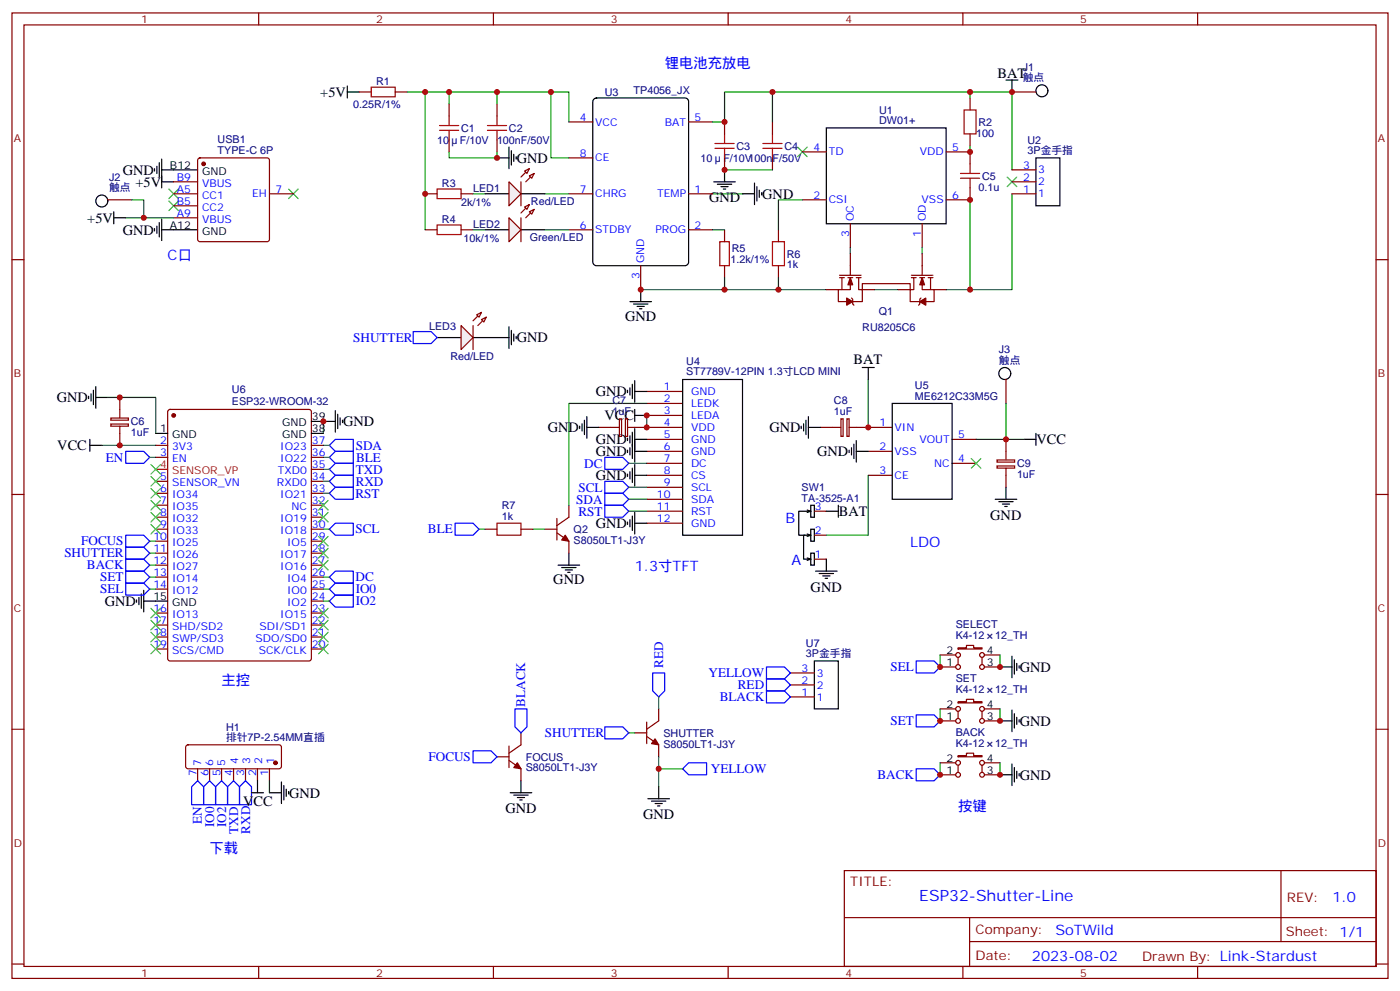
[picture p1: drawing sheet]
<svg xmlns="http://www.w3.org/2000/svg" width="412mm" height="292mm" viewBox="0 0 412 292" stroke-linecap="round" stroke-linejoin="round" font-family="sans-serif">
<g fill="none" stroke="#870000" stroke-width=".35">
<path d="M3.5 3.8h405.4v284.3h-405.4zM7.1 7.3h398.2v277.3h-398.2zM76.2 3.8v3.5M145.3 3.8v3.5M214.5 3.8v3.5M283.6 3.8v3.5M352.8 3.8v3.5M167.6 35.9h7M202.8 35.9h7.1M298.1 27.1h7.1M125.2 57.1h3.6M135.8 57.1h3.5"/>
<path d="M167.6 57.1h7M167.6 46.5h7M202.8 57.1h7.1M298.1 57.1h7.1M298.1 53.6h7.1M298.1 50h7.1M3.5 76.5h3.6M125.2 67.7h3.6M135.8 67.7h3.5M167.6 67.7h7M188.7 78.2v7.1M202.8 67.7h7.1"/>
<path d="M213.4 67.7v3.5M213.4 78.2v3.6M405.3 76.5h3.6M45.9 131.2h3.5M45.9 134.7h3.5M49.6 120.8l.5-.2h40.9l.7 .4v73l-.4 .6-41.2 .1-.7-.5v-72.9zM91.7 131.2h3.5M91.7 134.7h3.5M91.7 138.2h3.5M3.5 145.6h3.6M45.9 141.7h3.5M45.9 145.3h3.5"/>
<path d="M45.9 148.8h3.5M45.9 152.3h3.5M45.9 155.9h3.5M45.9 159.4h3.5M91.7 141.7h3.5M91.7 145.3h3.5M91.7 148.8h3.5M91.7 152.3h3.5M91.7 155.9h3.5M91.7 159.4h3.5M405.3 145.6h3.6M45.9 162.9h3.5"/>
<path d="M45.9 166.4h3.5M45.9 170h3.5M45.9 173.5h3.5M91.7 162.9h3.5M91.7 166.4h3.5M91.7 170h3.5M91.7 173.5h3.5M91.7 177h3.5M45.9 180.6h3.5M45.9 184.1h3.5M45.9 187.6h3.5M45.9 191.1h3.5"/>
<path d="M91.7 180.6h3.5M91.7 184.1h3.5M91.7 187.6h3.5M91.7 191.1h3.5M3.5 214.8h3.6M405.3 214.8h3.6M248.7 256.4h156.6v28.2h-156.6zM377.3 256.4v20.9M248.7 270.2h156.5M285.6 277.3h119.6M285.6 270.2v14.2M3.5 283.9h3.6"/>
<path d="M76.2 284.6v3.5M145.3 284.6v3.5M214.5 284.6v3.5M283.6 284.6v3.5M352.8 284.6v3.5M405.3 283.9h3.6"/>
</g>
<circle cx="51.2" cy="122.3" r=".53" fill="#870000" stroke="#870000" stroke-width=".35"/>
<g fill="none" stroke="#000" stroke-width=".35">
<path d="M102.3 27.1h3.5M102.3 25.3v3.6M174.9 29.3l.8-.4h26.1l.8 .4 .2 .6v47.3l-.4 .8-.6 .2h-26.1l-.9-.4-.2-.6v-47.3zM296.3 23.6h3.6M298.1 23.6v3.5M142.9 57.1h7M146.4 46.5h3.5M149.9 43.3v6.4M150.6 44.4v4.2M151.3 45.4v2.2M152 46.1v.7M153.5 57.1h7"/>
<path d="M210.3 53.6h6.3M211.3 54.3h4.2M212.4 55h2.1M213.1 55.7h.7M213.4 50v3.6M218.7 57.1h3.5M222.2 53.9v6.4M223 55v4.2M223.7 56v2.1M224.4 56.7v.7M305.2 46.5h7v14.1h-7zM26.1 116.7v.7"/>
<path d="M26.8 116v2.1M27.5 114.9v4.3M28.2 117.1h3.5M28.2 113.9v6.3M26.5 131.2h3.5M26.5 129.4v3.5M45.9 127.6h3.5M91.7 127.6h3.5M91.7 124.1h7.1M98.8 120.9v6.4M99.5 122v4.2M100.2 123v2.2"/>
<path d="M100.9 123.8v.7M40.2 176.7v.7M40.9 176v2.1M41.6 174.9v4.2M42.3 177h7.1M42.3 173.8v6.4"/>
<circle cx="306.9" cy="26.7" r="1.76"/>
</g>
<path d="M45.9 138.2h3.5" fill="none" stroke="#f00" stroke-width=".35"/>
<path d="M285.8 27.1h12.3v22.9M209.9 57.1h8.8M298.1 57.1v28.2h-12.3M209.9 67.7h3.5M213.4 81.8v3.5M95.2 124.1v3.5" fill="none" stroke="#008700" stroke-width=".35"/>
<path d="M234.9 43.3l2.9 2.8M237.8 43.3l-2.9 2.8M296.7 52.1l2.8 2.9M299.5 52.1l-2.8 2.9" fill="none" stroke="#3c3" stroke-width=".35"/>
<path d="M128.8 55.7h7v2.8h-7zM128.8 66.3h7v2.8h-7zM212 71.2h2.8v7h-2.8z" fill="none" stroke="#a10000" stroke-width=".35"/>
<path d="M149.9 53.6l3.6 3.5-3.6 3.5z" fill="#f0f0f0" stroke="#870000" stroke-width=".35"/>
<path d="M155.9 49.7l-2.4 2.4M157.3 51.1l-2.4 2.5" fill="none" stroke="#870000" stroke-width=".35"/>
<g fill="#f0f0f0" stroke="#870000" stroke-width=".35">
<path d="M155.9 51.8l1.4-.7-.7 1.4z"/>
<path d="M154.5 50.4l1.4-.7-.7 1.4z"/>
</g>
<path d="M153.5 53.6v7" fill="none" stroke="#870000" stroke-width=".35"/>
<path d="M142.9 67.7h7M153.5 67.7h7" fill="none" stroke="#000" stroke-width=".35"/>
<path d="M149.9 64.1l3.6 3.6-3.6 3.5z" fill="#f0f0f0" stroke="#870000" stroke-width=".35"/>
<path d="M155.9 60.3l-2.4 2.4M157.3 61.7l-2.4 2.4" fill="none" stroke="#870000" stroke-width=".35"/>
<g fill="#f0f0f0" stroke="#870000" stroke-width=".35">
<path d="M155.9 62.4l1.4-.7-.7 1.4z"/>
<path d="M154.5 61l1.4-.7-.7 1.4z"/>
</g>
<g fill="none" stroke="#870000" stroke-width=".35">
<path d="M105.8 27.1h3.6M116.4 27.1h3.5M132.3 30.6v3.5M146.4 30.6v3.5M213.4 35.9v3.5M227.5 35.9v3.5M285.8 28.9v3.5M285.8 39.4v3.6M132.3 41.2v3.5M146.4 41.2v3.5M213.4 46.5v3.5M227.5 46.5v3.5"/>
<path d="M236.4 58.8h7M236.4 44.7h7M278.7 44.7h7.1v3.6M285.8 55.3v3.5h-7.1M153.5 64.1v7.1M229.3 67.7v3.5M229.3 78.2v3.6M250.5 65.9v7.1M250.5 74.7v6.4M271.6 65.9v7.1M271.6 74.7v6.4M243.4 85.3h3.5"/>
<path d="M247.3 81.1h6.3M247.3 81.8h1.4M248 81.8v3.5M249.8 81.8h1.4M250.5 81.8v3.5h-3.6v3.5h2.5M250.8 87.8l.4 .3v1.4l.3 .4M252.2 81.8h1.4M252.9 81.8v3.5h1.1v3.5h-2.8M257.5 85.3h-3.5v-1.8h14.1v1.8h-3.5M268.5 81.1h6.3M268.5 81.8h1.4M269.2 81.8v3.5h-1.1v3.5h2.8"/>
<path d="M270.9 81.8h1.4M271.3 87.8l-.4 .3v1.4l-.3 .4M271.6 81.8v3.5h3.6v3.5h-2.5M273.4 81.8h1.4M274.1 81.8v3.5M275.2 85.3h3.5M190.5 118.8h10.6M190.5 115.3h10.6M190.5 125.9h10.6M190.5 132.9h10.6M190.5 140h10.6M190.5 136.5h10.6"/>
<path d="M190.5 129.4h10.6M190.5 122.3h10.6M241.7 125.9h5.9M247.7 123.3h.7v5.2h-.7zM249.5 123.3h.6v5.2h-.6zM250.1 125.9h12.7M255.8 132.9h7M255.8 140h7M280.5 136.5h7M280.5 129.4h7M293.7 135.5h5.2v.6h-5.2zM293.7 137.2h5.2v.7h-5.2z"/>
<path d="M296.3 129.4v6M296.3 137.9v5.6M142.9 155.9h3.5M153.5 155.9h3.5M160.5 155.9h3.5M164 152.7v6.3M164 156.9l3.6 2.5v3.5M167.6 148.8v3.5l-3.6 2.5M190.5 150.6h10.6M190.5 143.5h10.6M190.5 147h10.6M190.5 154.1h10.6"/>
<path d="M239.9 150.6h3.5M239.9 157.6h3.5M239.9 164.7h3.5M276.9 196.4h4.6M276.9 192.9h4.6M282.2 190.8h2.5v-.7h2.1v.7h2.5v.3h-7.1zM282.2 193.6v2.1M289.3 193.6v2.1M290 196.4h4.6M290 192.9h4.6M276.9 212.3h4.6M276.9 208.8h4.6"/>
<path d="M282.2 206.7h2.5v-.7h2.1v.7h2.5v.3h-7.1zM282.2 209.5v2.1M289.3 209.5v2.1M290 212.3h4.6M290 208.8h4.6M276.9 228.2h4.6M276.9 224.6h4.6M282.2 222.5h2.5v-.7h2.1v.7h2.5v.4h-7.1zM282.2 225.4v2.1M289.3 225.4v2.1M290 228.2h4.6M290 224.6h4.6"/>
<circle cx="282.2" cy="196.4" r=".71"/>
<circle cx="282.2" cy="192.9" r=".71"/>
<circle cx="289.3" cy="192.9" r=".71"/>
<circle cx="289.3" cy="196.4" r=".71"/>
<circle cx="282.2" cy="208.8" r=".71"/>
<circle cx="282.2" cy="212.3" r=".71"/>
<circle cx="289.3" cy="208.8" r=".71"/>
<circle cx="289.3" cy="212.3" r=".71"/>
<circle cx="282.2" cy="224.6" r=".71"/>
<circle cx="282.2" cy="228.2" r=".71"/>
<circle cx="289.3" cy="224.6" r=".71"/>
<circle cx="289.3" cy="228.2" r=".71"/>
</g>
<g fill="none" stroke="#008700" stroke-width=".35">
<path d="M119.9 27.1h5.3M132.3 27.1v3.5M146.4 27.1v3.5M162.3 27.1v19.4h5.3M167.6 35.9v-8.8h-42.4v40.6M227.5 27.1v8.8M285.8 28.9v-1.8h-72.4v8.8h-3.5M132.3 44.7v1.8h14.1v-1.8M139.3 57.1h3.6M160.5 57.1h7.1M213.4 50h14.1M236.4 58.8h-7.1v8.9"/>
<path d="M285.8 58.8v26.5h-7.1M285.8 43v1.7M139.3 67.7h3.6M160.5 67.7h7.1M250.5 73v1.7M271.6 73v1.7M188.7 85.3h40.6M229.3 81.8v3.5h14.1M257.5 85.3h7.1M190.5 118.8h-22.9v30M255.8 111.8v14.1M44.1 134.7h1.8"/>
<path d="M95.2 134.7h1.8M95.2 131.2h1.8M185.2 136.5h5.3M190.5 122.3v3.6M255.8 140v17.6h-12.4M287.5 129.4h14.1M95.2 155.9h1.8M95.2 145.3h1.8M141.1 155.9h1.8M157 155.9h3.5M185.2 143.5h5.3M185.2 147h5.3"/>
<path d="M185.2 150.6h5.3M44.1 173.5h1.8M44.1 170h1.8M44.1 166.4h1.8M95.2 173.5h1.8M95.2 177h1.8M95.2 170h1.8M276.9 192.9v3.5M294.6 192.9v3.5M276.9 208.8v3.5M294.6 208.8v3.5M276.9 224.6v3.6"/>
<path d="M294.6 224.6v3.6"/>
</g>
<g fill="none" stroke="#a10000" stroke-width=".35">
<path d="M109.4 25.7h7v2.8h-7zM129.5 38.4h5.6M129.5 37h5.6M132.3 34.1v2.9M132.3 38.4v2.8M143.6 38.4h5.6M143.6 37h5.6M146.4 34.1v2.9M146.4 38.4v2.8M213.4 39.4v2.9M227.5 39.4v2.9M284 32.4h3.5v7h-3.5z"/>
<path d="M210.6 43.7h5.7M210.6 42.3h5.7M213.4 43.7v2.8M224.7 43.7h5.7M224.7 42.3h5.7M227.5 43.7v2.8M282.9 52.5h5.7M282.9 51.1h5.7M285.8 48.3v2.8M285.8 52.5v2.8M227.5 71.2h3.6v7h-3.6zM146.4 154.1h7.1v3.5h-7.1z"/>
</g>
<g fill="none" stroke="#000" stroke-width=".35">
<path d="M243.4 37.7h35.3v28.2h-35.3zM128.8 99.4h7M139.3 99.4h7.1M185.6 88.8h6.3M186.6 89.5h4.3M187.7 90.2h2.1M188.4 90.9h.7M188.7 85.3v3.5M184.9 114.9v.7M185.6 114.2v2.1M186.3 113.2v4.2M187 115.3h3.5"/>
<path d="M187 112.1v6.4M201.1 111.8h17.6v45.8h-17.6zM254 108.2h3.5M255.8 108.2v3.6M262.8 118.8h17.7v28.2h-17.7zM184.9 129v.8M184.9 132.6v.7M184.9 139.6v.7M185.6 128.3v2.2M185.6 131.9v2.1M185.6 138.9v2.1M186.3 127.3v7.7"/>
<path d="M186.3 137.9v4.2M187 132.9h3.5M187 129.4h3.5M187 120.6v3.5M187 126.2v9.9M187 136.8v6.4M187 122.3h3.5M187 140h3.5M236 125.5v.7M236.7 124.8v2.1M237.4 123.8v4.2M238.1 125.9h3.6"/>
<path d="M238.1 122.7v6.3M250.1 132.6v.7M250.8 131.9v2.1M251.5 130.8v4.2M252.2 132.9h3.6M252.2 129.8v6.3M301.6 129.4h3.6M305.2 127.6v3.6M184.9 153.7v.7M185.6 153v2.2M186.3 152v4.2M187 150.9v6.4"/>
<path d="M187 154.1h3.5M237.8 157.3l1 .3M237.8 150.2l1 .4M238.8 148.8h1.1v3.5h-1.1zM238.8 155.9h1.1v3.5h-1.1zM238.8 157.6h-2.1v7.1h2.1M238.8 150.6h-3.5v7h1.8M238.8 157.6l-1 .4M238.8 150.6l-1 .3M243.4 150.6h3.5M246.9 148.8v3.5M293.2 147h6.3"/>
<path d="M294.2 147.7h4.2M295.3 148.4h2.1M296 149.2h.7M296.3 143.5v3.5M164.4 166.4h6.3M165.5 167.1h4.2M166.5 167.9h2.1M167.2 168.6h.7M167.6 162.9v3.5M237.8 164.3l1 .4M238.8 162.9h1.1v3.5h-1.1zM238.8 164.7l-1 .3"/>
<path d="M240.2 168.2h6.4M241.3 168.9h4.2M242.4 169.6h2.1M243.1 170.3h.7M243.4 164.7v3.5M294.6 196.4h3.5M298.1 193.3v6.3M298.8 194.3v4.2M299.5 195.4v2.1M300.2 196.1v.7M294.6 212.3h3.5M298.1 209.1v6.4"/>
<path d="M298.8 210.2v4.2M299.5 211.2v2.2M300.2 211.9v.8M294.6 228.2h3.5M298.1 225v6.4M298.8 226.1v4.2M299.5 227.1v2.1M300.2 227.8v.7"/>
</g>
<g fill="#870000" stroke="#870000" stroke-width=".35">
<path d="M250.5 81.8l.7 2.1h-1.4z"/>
<path d="M249.4 87.8l1.8 1-1.8 1.1z"/>
<path d="M271.6 81.8l.7 2.1h-1.4z"/>
<path d="M270.9 88.8l1.8-1v2.1z"/>
<path d="M166.5 157.6l1.1 1.8-2.1-.4z"/>
</g>
<path d="M286.1 135l2.8 2.9M288.9 135l-2.8 2.9" fill="none" stroke="#3c3" stroke-width=".35"/>
<g fill="none" stroke="#00f" stroke-width=".35">
<path d="M37 132.9h5.3l1.8 1.8-1.8 1.8h-5.3zM97 131.2l1.8-1.8h5.3v3.5h-5.3zM97 134.7l1.8-1.8h5.3v3.6h-5.3zM178.2 134.7h5.2l1.8 1.8-1.8 1.7h-5.2zM97 145.3l1.8-1.8h5.3v3.5h-5.3zM98.8 154.1h5.3v3.5h-5.3l-1.8-1.7zM134.1 154.1h5.2l1.8 1.8-1.8 1.7h-5.2zM178.2 141.7h5.2l1.8 1.8-1.8 1.8h-5.2zM178.2 145.3h5.2l1.8 1.7-1.8 1.8h-5.2zM178.2 148.8h5.2l1.8 1.8-1.8 1.7h-5.2zM37 171.7h5.3l1.8 1.8-1.8 1.8h-5.3zM37 168.2h5.3l1.8 1.8-1.8 1.7h-5.3z"/>
<path d="M37 164.7h5.3l1.8 1.7-1.8 1.8h-5.3zM97 177l1.8-1.7h5.3v3.5h-5.3zM97 170l1.8-1.8h5.3v3.5h-5.3zM98.8 171.7h5.3v3.6h-5.3l-1.8-1.8zM269.9 194.7h5.3l1.7 1.7-1.7 1.8h-5.3zM269.9 210.5h5.3l1.7 1.8-1.7 1.8h-5.3zM269.9 226.4h5.3l1.7 1.8-1.7 1.7h-5.3z"/>
</g>
<path d="M135.8 95.9l3.5 3.5-3.5 3.5z" fill="#f0f0f0" stroke="#870000" stroke-width=".35"/>
<path d="M141.8 92l-2.5 2.5M143.2 93.4l-2.4 2.5" fill="none" stroke="#870000" stroke-width=".35"/>
<g fill="#f0f0f0" stroke="#870000" stroke-width=".35">
<path d="M141.8 94.1l1.4-.7-.7 1.4z"/>
<path d="M140.4 92.7l1.4-.7-.7 1.4z"/>
</g>
<g fill="none" stroke="#870000" stroke-width=".35">
<path d="M31.7 58.8h7.1M51.2 57.1h7M51.2 53.6h7M58.4 46.7l.5-.2h19.8l.5 .2 .2 .5v23.3l-.3 .5-.4 .2h-19.8l-.5-.2-.2-.5v-23.3zM79.4 57.1h7M51.2 64.1h7M51.2 60.6h7M139.3 95.9v7M35.3 117.1v5.9M296.3 111.8v7M32.6 123.1h5.2v.7h-5.2zM32.6 124.9h5.2v.6h-5.2z"/>
<path d="M35.3 125.5v5.7M176.4 125.9h6M182.5 123.3h.6v5.2h-.6zM184.2 123.3h.7v5.2h-.7zM184.9 125.9h5.6M232.8 198.2h7.1M54.9 219.6l.5-.2h27.1l.4 .7v5.6l-.2 .5-.5 .2h-26.8l-.5-.2-.2-.5v-5.6zM149.9 219.7v6.4M153.5 215.8v3.6l-3.6 2.4M187 215.8h3.5M190.5 212.7v6.3M190.5 216.9l3.5 2.5v3.5"/>
<path d="M194 208.8v3.5l-3.5 2.5M232.8 205.2h7.1M232.8 201.7h7.1M58.2 226.4v3.5M61.7 226.4v3.5M65.3 226.4v3.5M68.8 226.4v3.5M72.3 226.4v3.5M75.8 226.4v3.5M79.4 226.4v3.5M146.4 222.9h3.5M149.9 223.9l3.6 2.5v3.5"/>
</g>
<g fill="none" stroke="#00f" stroke-width=".35">
<path d="M121.7 97.6h5.3l1.8 1.8-1.8 1.8h-5.3zM98.8 136.5h5.3v3.5h-5.3l-1.8-1.8zM37 157.6h5.3l1.8 1.8-1.8 1.7h-5.3zM97 141.7l1.8-1.7h5.3v3.5h-5.3zM37 161.1h5.3l1.8 1.8-1.8 1.8h-5.3zM192.3 198.2h3.5v5.3l-1.8 1.7-1.7-1.7zM225.8 196.4h5.3l1.7 1.8-1.7 1.8h-5.3zM225.8 200h5.3l1.7 1.7-1.7 1.8h-5.3zM151.7 208.8h3.5v5.3l-1.7 1.7-1.8-1.7zM178.2 214.1h5.2l1.8 1.7-1.8 1.8h-5.2zM225.8 203.5h5.3l1.7 1.7-1.7 1.8h-5.3zM58.2 229.9l1.8 1.8v5.3h-3.6v-5.3z"/>
<path d="M61.7 229.9l1.8 1.8v5.3h-3.5v-5.3zM65.3 229.9l1.7 1.8v5.3h-3.5v-5.3zM68.8 229.9l1.8 1.8v5.3h-3.6v-5.3zM72.3 229.9l1.8 1.8v5.3h-3.5v-5.3zM139.3 221.1h5.3l1.8 1.8-1.8 1.7h-5.3zM201.1 226.4l1.7-1.8h5.3v3.6h-5.3z"/>
</g>
<g fill="none" stroke="#008700" stroke-width=".35">
<path d="M38.8 58.8h3.5v5.3M37 64.1h14.2M31.7 117.1h14.2v10.5M296.3 118.8v10.6M30 131.2h15.9M95.2 138.2h1.8M44.1 159.4h1.8M95.2 141.7h1.8M44.1 162.9h1.8M185.2 215.8h1.8M194 205.2v3.6M79.4 229.9v3.6"/>
<path d="M194 222.9v8.8M194 226.4h7.1"/>
</g>
<g fill="none" stroke="#000" stroke-width=".35">
<path d="M45.5 49.7v.7M46.2 49v2.1M46.9 47.9v4.2M47.6 46.8v8.5M47.6 53.6h3.6M47.6 50h10.6M33.5 64.1h3.5M33.5 62.4v3.5M45.5 67.3v.7M46.2 66.6v2.1M46.9 65.5v4.3M47.6 67.7h10.6"/>
<path d="M47.6 64.5v6.3M146.4 99.4h3.5M149.9 96.2v6.4M150.6 97.3v4.2M151.3 98.4v2.1M152 99.1v.7M170.7 125.5v.7M171.4 124.8v2.1M172.2 123.8v4.2M172.9 125.9h3.5M172.9 122.7v6.3M239.9 194.7h7v14.1h-7z"/>
<path d="M74.1 233.5h3.5M75.8 229.9v3.6M79.4 233.5h3.5M82.9 230.3v6.3M83.6 231.4v4.2M84.3 232.4v2.1M85 233.1v.7M150.3 233.5h6.3M151.3 234.2h4.3M152.4 234.9h2.1M153.1 235.6h.7M153.5 229.9v3.6"/>
<path d="M190.9 235.2h6.3M191.9 235.9h4.2M193 236.6h2.1M193.7 237.3h.7M194 231.7v3.5"/>
<circle cx="30" cy="59.2" r="1.76"/>
<circle cx="296" cy="110" r="1.76"/>
</g>
<g fill="#870000" stroke="#870000" stroke-width=".35">
<path d="M193 217.6l1 1.8-2.1-.4z"/>
<path d="M152.4 224.6l1.1 1.8-2.2-.3z"/>
<circle cx="60" cy="48.3" r=".53"/>
<circle cx="81.1" cy="224.6" r=".53"/>
</g>
<g fill="none" stroke="#3c3" stroke-width=".35">
<path d="M49.7 59.2l2.9 2.8M49.7 55.7l2.9 2.8M52.6 59.2l-2.9 2.8M52.6 55.7l-2.9 2.8M85 55.7l2.8 2.8M87.8 55.7l-2.8 2.8M44.4 136.8l2.9 2.8M47.3 136.8l-2.9 2.8M44.4 140.3l2.9 2.9M44.4 143.9l2.9 2.8M44.4 147.4l2.9 2.8M44.4 150.9l2.9 2.8"/>
<path d="M44.4 154.4l2.9 2.9M47.3 140.3l-2.9 2.9M47.3 143.9l-2.9 2.8M47.3 147.4l-2.9 2.8M47.3 150.9l-2.9 2.8M47.3 154.4l-2.9 2.9M93.8 158l2.9 2.8M93.8 150.9l2.9 2.8M93.8 147.4l2.9 2.8M96.7 158l-2.9 2.8M96.7 150.9l-2.9 2.8M96.7 147.4l-2.9 2.8"/>
<path d="M44.4 179.1l2.9 2.9M47.3 179.1l-2.9 2.9M93.8 179.1l2.9 2.9M93.8 165l2.9 2.9M93.8 161.5l2.9 2.8M96.7 179.1l-2.9 2.9M96.7 165l-2.9 2.9M96.7 161.5l-2.9 2.8M44.4 182.7l2.9 2.8M44.4 186.2l2.9 2.8M44.4 189.7l2.9 2.8M47.3 182.7l-2.9 2.8"/>
<path d="M47.3 186.2l-2.9 2.8M47.3 189.7l-2.9 2.8M93.8 189.7l2.9 2.8M93.8 186.2l2.9 2.8M93.8 182.7l2.9 2.8M96.7 189.7l-2.9 2.8M96.7 186.2l-2.9 2.8M96.7 182.7l-2.9 2.8"/>
</g>
<g fill="#c00">
<circle cx="95.3" cy="124.1" r=".88"/>
<circle cx="146.4" cy="46.5" r=".88"/>
<circle cx="213.4" cy="50" r=".88"/>
<circle cx="298.1" cy="27.1" r=".88"/>
<circle cx="285.8" cy="85.3" r=".88"/>
<circle cx="285.8" cy="27.1" r=".88"/>
<circle cx="213.4" cy="35.9" r=".88"/>
<circle cx="227.5" cy="27.1" r=".88"/>
<circle cx="285.8" cy="44.7" r=".88"/>
<circle cx="285.8" cy="58.8" r=".88"/>
<circle cx="229.3" cy="85.3" r=".88"/>
<circle cx="188.7" cy="85.3" r=".88"/>
<circle cx="213.4" cy="85.3" r=".88"/>
<circle cx="125.2" cy="27.1" r=".88"/>
<circle cx="125.2" cy="57.1" r=".88"/>
<circle cx="132.3" cy="27.1" r=".88"/>
<circle cx="146.4" cy="27.1" r=".88"/>
<circle cx="162.3" cy="27.1" r=".88"/>
<circle cx="255.8" cy="125.9" r=".88"/>
<circle cx="296.3" cy="129.4" r=".88"/>
<circle cx="190.5" cy="122.3" r=".88"/>
<circle cx="294.6" cy="196.4" r=".88"/>
<circle cx="294.6" cy="212.3" r=".88"/>
<circle cx="294.6" cy="228.2" r=".88"/>
<circle cx="276.9" cy="196.4" r=".88"/>
<circle cx="276.9" cy="212.3" r=".88"/>
<circle cx="276.9" cy="228.2" r=".88"/>
<circle cx="194" cy="226.4" r=".88"/>
<circle cx="42.3" cy="64.1" r=".88"/>
<circle cx="35.3" cy="131.2" r=".88"/>
<circle cx="35.3" cy="117.1" r=".88"/>
<circle cx="190.5" cy="125.9" r=".88"/>
</g>
<text font-size="4.6" fill="#00f" x="270.8" y="265.4">ESP32-Shutter-Line</text>
<g font-size="4.2" fill="#00f">
<text x="195.8" y="20">锂电池充放电</text>
<text x="49.4" y="76.5">C口</text>
<text x="231.4" y="154.1">B</text>
<text x="268.1" y="161.1">LDO</text>
<text x="233.1" y="166.4">A</text>
<text x="187" y="168.2">1.3寸TFT</text>
<text x="65.3" y="201.7">主控</text>
<text x="282.2" y="238.8">按键</text>
<text x="61.7" y="251.1">下载</text>
<text x="392.5" y="265.7">1.0</text>
<text x="310.9" y="275.2">SoTWild</text>
<text x="304" y="283">2023-08-02</text>
</g>
<g font-size="4.2">
<text x="293.9" y="22.9">BAT</text>
<text x="94.3" y="28.5">+5V</text>
<text x="152.2" y="47.9">GND</text>
<text x="36.2" y="51.4">GND</text>
<text x="39.9" y="55">+5V</text>
<text x="208.9" y="59.5">GND</text>
<text x="224.5" y="58.5">GND</text>
<text x="25.7" y="65.5">+5V</text>
<text x="36.2" y="69.1">GND</text>
<text x="184.1" y="94.5">GND</text>
<text x="152.2" y="100.8">GND</text>
<text x="251.4" y="107.1">BAT</text>
<text x="16.8" y="118.5">GND</text>
<text x="175.5" y="116.7">GND</text>
<text x="101.1" y="125.5">GND</text>
<text x="178.1" y="123.8">VCC</text>
<text x="161.4" y="127.3">GND</text>
<text x="175.5" y="130.8">GND</text>
<text x="226.7" y="127.3">GND</text>
<text x="305.3" y="130.8">VCC</text>
<text x="16.9" y="132.6">VCC</text>
<text x="175.5" y="134.4">GND</text>
<text x="240.7" y="134.3">GND</text>
<text x="175.5" y="141.4">GND</text>
<text x="175.5" y="155.5">GND</text>
<text x="247.1" y="152">BAT</text>
<text x="291.7" y="153.1">GND</text>
<text x="163" y="172.1">GND</text>
<text x="30.9" y="178.4">GND</text>
<text x="238.8" y="174.3">GND</text>
<text x="300.4" y="197.9">GND</text>
<text x="300.4" y="213.7">GND</text>
<text x="300.4" y="229.6">GND</text>
<text x="71.6" y="237.4">VCC</text>
<text x="85.2" y="234.9">GND</text>
<text x="148.9" y="239.5">GND</text>
<text x="189.4" y="241.2">GND</text>
</g>
<g font-size="3.9" fill="#00f">
<text x="104.1" y="100.7">SHUTTER</text>
<text x="31.2" y="135.9">EN</text>
<text x="104.8" y="132.4">SDA</text>
<text x="104.9" y="135.9">BLE</text>
<text x="172.1" y="137.7">DC</text>
<text x="104.8" y="139.5">TXD</text>
<text x="104.8" y="143">RXD</text>
<text x="104.7" y="146.5">RST</text>
<text x="169.7" y="148.3">SDA</text>
<text x="170.4" y="144.8">SCL</text>
<text x="170.4" y="151.8">RST</text>
<text x="23.9" y="160.6">FOCUS</text>
<text x="104.7" y="157.1">SCL</text>
<text x="126.1" y="157.1">BLE</text>
<text x="19" y="164.2">SHUTTER</text>
<text x="25.6" y="167.7">BACK</text>
<text x="29.5" y="171.2">SET</text>
<text x="104.8" y="171.2">DC</text>
<text x="29.5" y="174.8">SEL</text>
<text x="104.8" y="174.8">IO0</text>
<text x="104.8" y="178.3">IO2</text>
<text x="195.3" y="196.7" transform="rotate(-90 195.3 196.7)">RED</text>
<text x="262.3" y="197.7">SEL</text>
<text x="208.7" y="199.4">YELLOW</text>
<text x="217.3" y="203">RED</text>
<text x="154.7" y="208.2" transform="rotate(-90 154.7 208.2)">BLACK</text>
<text x="212" y="206.5">BLACK</text>
<text x="262.3" y="213.6">SET</text>
<text x="160.5" y="217.1">SHUTTER</text>
<text x="126.2" y="224.1">FOCUS</text>
<text x="209.4" y="227.8">YELLOW</text>
<text x="258.5" y="229.4">BACK</text>
<text x="59.5" y="242.7" transform="rotate(-90 59.5 242.7)">EN</text>
<text x="63.1" y="243.6" transform="rotate(-90 63.1 243.6)">IO0</text>
<text x="66.6" y="243.6" transform="rotate(-90 66.6 243.6)">IO2</text>
<text x="70.1" y="245.5" transform="rotate(-90 70.1 245.5)">TXD</text>
<text x="73.6" y="245.5" transform="rotate(-90 73.6 245.5)">RXD</text>
</g>
<g font-size="3.9" fill="#800">
<text x="250.5" y="261">TITLE:</text>
<text x="379.1" y="265.7">REV:</text>
<text x="287.4" y="275.2">Company:</text>
<text x="378.7" y="275.8">Sheet: 1/1</text>
<text x="287.4" y="282.9">Date:</text>
<text x="336.4" y="282.9">Drawn By: Link-Stardust</text>
</g>
<g font-size="3.2" fill="#800">
<text x="41.6" y="6.8">1</text>
<text x="110.8" y="6.8">2</text>
<text x="179.9" y="6.8">3</text>
<text x="249.1" y="6.8">4</text>
<text x="318.2" y="6.8">5</text>
<text x="4.1" y="41.9">A</text>
<text x="405.9" y="41.9">A</text>
<text x="4.1" y="111.1">B</text>
<text x="405.9" y="111.1">B</text>
<text x="4.1" y="180.2">C</text>
<text x="405.9" y="180.2">C</text>
<text x="4.1" y="249.3">D</text>
<text x="405.9" y="249.3">D</text>
<text x="41.6" y="287.6">1</text>
<text x="110.8" y="287.6">2</text>
<text x="179.9" y="287.6">3</text>
<text x="249.1" y="287.6">4</text>
<text x="318.2" y="287.6">5</text>
</g>
<g font-size="3.2" fill="#000080">
<text x="301.3" y="23.9">触点</text>
<text x="301.3" y="20.8">J1</text>
<text x="110.8" y="25">R1</text>
<text x="178.2" y="28.3">U3</text>
<text x="186.6" y="27.8">TP4056_JX</text>
<text x="104.1" y="31.9">0.25R/1%</text>
<text x="259" y="33.4">U1</text>
<text x="135.8" y="38.8">C1</text>
<text x="149.9" y="38.8">C2</text>
<text x="258.9" y="36.6">DW01+</text>
<text x="287.5" y="40.3">100</text>
<text x="288.2" y="37">R2</text>
<text x="64.1" y="45.3">TYPE-C 6P</text>
<text x="64.1" y="42.1">USB1</text>
<text x="128.8" y="42.4">10</text>
<text x="135.5" y="42.4">F/10V</text>
<text x="146.4" y="42.4">100nF/50V</text>
<text x="206.4" y="47.7">10</text>
<text x="213.1" y="47.7">F/10V100nF/50V</text>
<text x="217" y="44.1">C3</text>
<text x="231.1" y="44.1">C4</text>
<text x="302.7" y="45.4">3P金手指</text>
<text x="302.7" y="42.3">U2</text>
<text x="32.1" y="53.2">J2</text>
<text x="289.3" y="52.9">C5</text>
<text x="32.1" y="56.4">触点</text>
<text x="130.2" y="55">R3</text>
<text x="139.3" y="56.6">LED1</text>
<text x="288.2" y="56.2">0.1u</text>
<text x="130.2" y="65.6">R4</text>
<text x="135.8" y="60.6">2k/1%</text>
<text x="156.4" y="60.3">Red/LED</text>
<text x="136.5" y="71.2">10k/1%</text>
<text x="139.3" y="67.1">LED2</text>
<text x="156" y="70.8">Green/LED</text>
<text x="215.2" y="77.6">1.2k/1%</text>
<text x="215.6" y="74.1">R5</text>
<text x="231.8" y="75.9">R6</text>
<text x="231.8" y="79">1k</text>
<text x="258.9" y="92.9">Q1</text>
<text x="126.4" y="97.1">LED3</text>
<text x="254" y="97.5">RU8205C6</text>
<text x="132.7" y="105.9">Red/LED</text>
<text x="202.1" y="107.4">U4</text>
<text x="294.2" y="107.2">触点</text>
<text x="294.2" y="104">J3</text>
<text x="202.1" y="110.5">ST7789V-12PIN 1.3寸LCD MINI</text>
<text x="68.3" y="119.2">ESP32-WROOM-32</text>
<text x="68.3" y="115.9">U6</text>
<text x="180.4" y="119.1">C7</text>
<text x="245.7" y="119.1">C8</text>
<text x="269.5" y="117.8">ME6212C33M5G</text>
<text x="269.5" y="114.6">U5</text>
<text x="38.5" y="125.3">C6</text>
<text x="180.4" y="122.3">1uF</text>
<text x="245.7" y="122.3">1uF</text>
<text x="38.5" y="128.4">1uF</text>
<text x="299.6" y="137.6">C9</text>
<text x="299.6" y="140.8">1uF</text>
<text x="147.8" y="149.9">R7</text>
<text x="236.1" y="147.7">TA-3525-A1</text>
<text x="236.1" y="144.6">SW1</text>
<text x="147.8" y="153">1k</text>
<text x="169" y="160.2">S8050LT1-J3Y</text>
<text x="169" y="157">Q2</text>
<text x="281.5" y="185">SELECT</text>
<text x="237.4" y="190.4">U7</text>
<text x="281.5" y="188.1">K4-12</text>
<text x="293.2" y="188.1">12_TH</text>
<text x="237.4" y="193.6">3P金手指</text>
<text x="281.5" y="200.9">SET</text>
<text x="281.5" y="204">K4-12</text>
<text x="293.2" y="204">12_TH</text>
<text x="66.6" y="215.2">H1</text>
<text x="66.6" y="218.3">排针7P-2.54MM直插</text>
<text x="195.4" y="220.1">S8050LT1-J3Y</text>
<text x="195.4" y="217">SHUTTER</text>
<text x="281.5" y="219.9">K4-12</text>
<text x="281.5" y="216.7">BACK</text>
<text x="293.2" y="219.9">12_TH</text>
<text x="154.9" y="227.2">S8050LT1-J3Y</text>
<text x="154.9" y="224.1">FOCUS</text>
</g>
<g font-size="3.2" fill="#00f">
<text x="170.8" y="35.6">4</text>
<text x="204.6" y="35.6">5</text>
<text x="175.3" y="37">VCC</text>
<text x="195.8" y="37">BAT</text>
<text x="170.8" y="46.1">8</text>
<text x="175.3" y="47.6">CE</text>
<text x="239.6" y="44.4">4</text>
<text x="244.1" y="45.8">TD</text>
<text x="270.9" y="45.8">VDD</text>
<text x="280.5" y="44.4">5</text>
<text x="52.1" y="53.2">B9</text>
<text x="301.4" y="53.2">2</text>
<text x="301.4" y="49.7">3</text>
<text x="305.9" y="51.1">3</text>
<text x="52.1" y="56.7">A5</text>
<text x="59.5" y="58.5">CC1</text>
<text x="59.5" y="55">VBUS</text>
<text x="74.3" y="58.1">EH</text>
<text x="81.1" y="56.7">7</text>
<text x="170.8" y="56.7">7</text>
<text x="175.3" y="58.1">CHRG</text>
<text x="193.6" y="58.1">TEMP</text>
<text x="204.6" y="56.7">1</text>
<text x="239.6" y="58.5">2</text>
<text x="244.1" y="59.9">CSI</text>
<text x="271.5" y="59.9">VSS</text>
<text x="280.5" y="58.5">6</text>
<text x="301.4" y="56.7">1</text>
<text x="305.9" y="58.1">1</text>
<text x="305.9" y="54.6">2</text>
<text x="52.1" y="60.3">B5</text>
<text x="52.1" y="63.8">A9</text>
<text x="59.5" y="65.5">VBUS</text>
<text x="59.5" y="62">CC2</text>
<text x="251.5" y="65.2" transform="rotate(-90 251.5 65.2)">OC</text>
<text x="272.7" y="65.2" transform="rotate(-90 272.7 65.2)">OD</text>
<text x="170.8" y="67.3">6</text>
<text x="175.3" y="68.7">STDBY</text>
<text x="193.1" y="68.7">PROG</text>
<text x="204.6" y="67.3">2</text>
<text x="250.1" y="69.7" transform="rotate(-90 250.1 69.7)">3</text>
<text x="271.3" y="69.7" transform="rotate(-90 271.3 69.7)">1</text>
<text x="189.8" y="77.5" transform="rotate(-90 189.8 77.5)">GND</text>
<text x="188.4" y="82" transform="rotate(-90 188.4 82)">3</text>
<text x="195.5" y="118.5">2</text>
<text x="195.5" y="114.9">1</text>
<text x="203.6" y="119.9">LEDK</text>
<text x="203.6" y="116.3">GND</text>
<text x="195.5" y="125.5">4</text>
<text x="195.5" y="122">3</text>
<text x="203.6" y="123.4">LEDA</text>
<text x="259" y="125.5">1</text>
<text x="47.2" y="130.8">2</text>
<text x="91.9" y="130.8">37</text>
<text x="195.5" y="129">5</text>
<text x="203.6" y="130.5">GND</text>
<text x="203.6" y="126.9">VDD</text>
<text x="263.5" y="126.9">VIN</text>
<text x="270.8" y="130.5">VOUT</text>
<text x="282.2" y="129">5</text>
<text x="47.2" y="134.3">3</text>
<text x="50.7" y="132.6">3V3</text>
<text x="50.7" y="136.1">EN</text>
<text x="82.6" y="136.1">IO22</text>
<text x="82.6" y="132.6">IO23</text>
<text x="91.9" y="137.9">35</text>
<text x="91.9" y="134.3">36</text>
<text x="195.5" y="136.1">7</text>
<text x="195.5" y="132.6">6</text>
<text x="203.6" y="137.5">DC</text>
<text x="203.6" y="134">GND</text>
<text x="259" y="132.6">2</text>
<text x="263.5" y="134">VSS</text>
<text x="275.2" y="137.5">NC</text>
<text x="282.2" y="136.1">4</text>
<text x="47.2" y="141.4">5</text>
<text x="50.7" y="143.2">SENSOR_VN</text>
<text x="81.6" y="143.2">RXD0</text>
<text x="81.8" y="139.6">TXD0</text>
<text x="91.9" y="141.4">34</text>
<text x="195.5" y="139.6">8</text>
<text x="195.5" y="143.2">9</text>
<text x="203.6" y="141">CS</text>
<text x="259" y="139.6">3</text>
<text x="263.5" y="141">CE</text>
<text x="47.2" y="144.9">6</text>
<text x="47.2" y="148.4">7</text>
<text x="50.7" y="146.7">IO34</text>
<text x="82.6" y="146.7">IO21</text>
<text x="91.9" y="148.4">32</text>
<text x="91.9" y="144.9">33</text>
<text x="193.5" y="146.7">10</text>
<text x="203.6" y="144.6">SCL</text>
<text x="203.6" y="148.1">SDA</text>
<text x="47.2" y="152">8</text>
<text x="47.2" y="155.5">9</text>
<text x="50.7" y="150.2">IO35</text>
<text x="50.7" y="153.7">IO32</text>
<text x="82.6" y="153.7">IO19</text>
<text x="85.8" y="150.2">NC</text>
<text x="91.9" y="155.5">30</text>
<text x="91.9" y="152">31</text>
<text x="193.5" y="150.2">11</text>
<text x="193.5" y="153.7">12</text>
<text x="203.6" y="151.6">RST</text>
<text x="203.6" y="155.2">GND</text>
<text x="240.1" y="150.2">3</text>
<text x="45.2" y="159">10</text>
<text x="50.7" y="157.3">IO33</text>
<text x="50.7" y="160.8">IO25</text>
<text x="82.6" y="157.3">IO18</text>
<text x="84.6" y="160.8">IO5</text>
<text x="91.9" y="159">29</text>
<text x="240.1" y="157.3">2</text>
<text x="45.2" y="162.6">11</text>
<text x="45.2" y="166.1">12</text>
<text x="50.7" y="164.3">IO26</text>
<text x="50.7" y="167.9">IO27</text>
<text x="82.6" y="167.9">IO16</text>
<text x="82.6" y="164.3">IO17</text>
<text x="91.9" y="166.1">27</text>
<text x="91.9" y="162.6">28</text>
<text x="240.1" y="164.3">1</text>
<text x="45.2" y="169.6">13</text>
<text x="45.2" y="173.1">14</text>
<text x="50.7" y="171.4">IO14</text>
<text x="84.6" y="171.4">IO4</text>
<text x="91.9" y="173.1">25</text>
<text x="91.9" y="169.6">26</text>
<text x="50.7" y="174.9">IO12</text>
<text x="84.6" y="178.4">IO2</text>
<text x="84.6" y="174.9">IO0</text>
<text x="91.9" y="176.7">24</text>
<text x="45.2" y="180.2">16</text>
<text x="45.2" y="183.7">17</text>
<text x="50.7" y="182">IO13</text>
<text x="50.7" y="185.5">SHD/SD2</text>
<text x="76.4" y="185.5">SDI/SD1</text>
<text x="82.6" y="182">IO15</text>
<text x="91.9" y="183.7">22</text>
<text x="91.9" y="180.2">23</text>
<text x="45.2" y="187.3">18</text>
<text x="45.2" y="190.8">19</text>
<text x="50.7" y="189">SWP/SD3</text>
<text x="75.2" y="189">SDO/SD0</text>
<text x="91.9" y="190.8">20</text>
<text x="91.9" y="187.3">21</text>
<text x="50.7" y="192.5">SCS/CMD</text>
<text x="76.2" y="192.5">SCK/CLK</text>
<text x="236.1" y="197.8">3</text>
<text x="236.1" y="201.4">2</text>
<text x="240.6" y="202.8">2</text>
<text x="240.6" y="199.2">3</text>
<text x="236.1" y="204.9">1</text>
<text x="240.6" y="206.3">1</text>
<text x="59.3" y="225.7" transform="rotate(-90 59.3 225.7)">7</text>
<text x="62.8" y="225.7" transform="rotate(-90 62.8 225.7)">6</text>
<text x="66.3" y="225.7" transform="rotate(-90 66.3 225.7)">5</text>
<text x="70.2" y="225.1" transform="rotate(-90 70.2 225.1)">4</text>
<text x="73.7" y="225.1" transform="rotate(-90 73.7 225.1)">3</text>
<text x="77.3" y="225.1" transform="rotate(-90 77.3 225.1)">2</text>
<text x="80.8" y="225.1" transform="rotate(-90 80.8 225.1)">1</text>
<text x="57.9" y="228.4" transform="rotate(-90 57.9 228.4)">7</text>
<text x="61.4" y="228.4" transform="rotate(-90 61.4 228.4)">6</text>
<text x="64.9" y="228.4" transform="rotate(-90 64.9 228.4)">5</text>
<text x="68.4" y="228.6" transform="rotate(-90 68.4 228.6)">4</text>
<text x="72" y="228.6" transform="rotate(-90 72 228.6)">3</text>
<text x="75.5" y="228.6" transform="rotate(-90 75.5 228.6)">2</text>
<text x="79" y="228.6" transform="rotate(-90 79 228.6)">1</text>
</g>
<g font-size="3.2">
<text x="50.1" y="49.7">B12</text>
<text x="59.5" y="51.4">GND</text>
<text x="50.1" y="67.3">A12</text>
<text x="59.5" y="69.1">GND</text>
<text x="83.1" y="125.5">GND</text>
<text x="91.9" y="123.8">39</text>
<text x="47.2" y="127.3">1</text>
<text x="50.7" y="129">GND</text>
<text x="83.1" y="129">GND</text>
<text x="91.9" y="127.3">38</text>
<text x="45.2" y="176.7">15</text>
<text x="50.7" y="178.4">GND</text>
<text x="278.8" y="196.1">1</text>
<text x="278.8" y="192.5">2</text>
<text x="290.7" y="196.1">3</text>
<text x="290.7" y="192.5">4</text>
<text x="278.8" y="208.4">2</text>
<text x="290.7" y="208.4">4</text>
<text x="278.8" y="211.9">1</text>
<text x="290.7" y="211.9">3</text>
<text x="278.8" y="227.8">1</text>
<text x="278.8" y="224.3">2</text>
<text x="290.7" y="227.8">3</text>
<text x="290.7" y="224.3">4</text>
</g>
<g font-size="3.2" fill="#f00">
<text x="47.2" y="137.9">4</text>
<text x="50.7" y="139.6">SENSOR_VP</text>
</g>
</svg>
